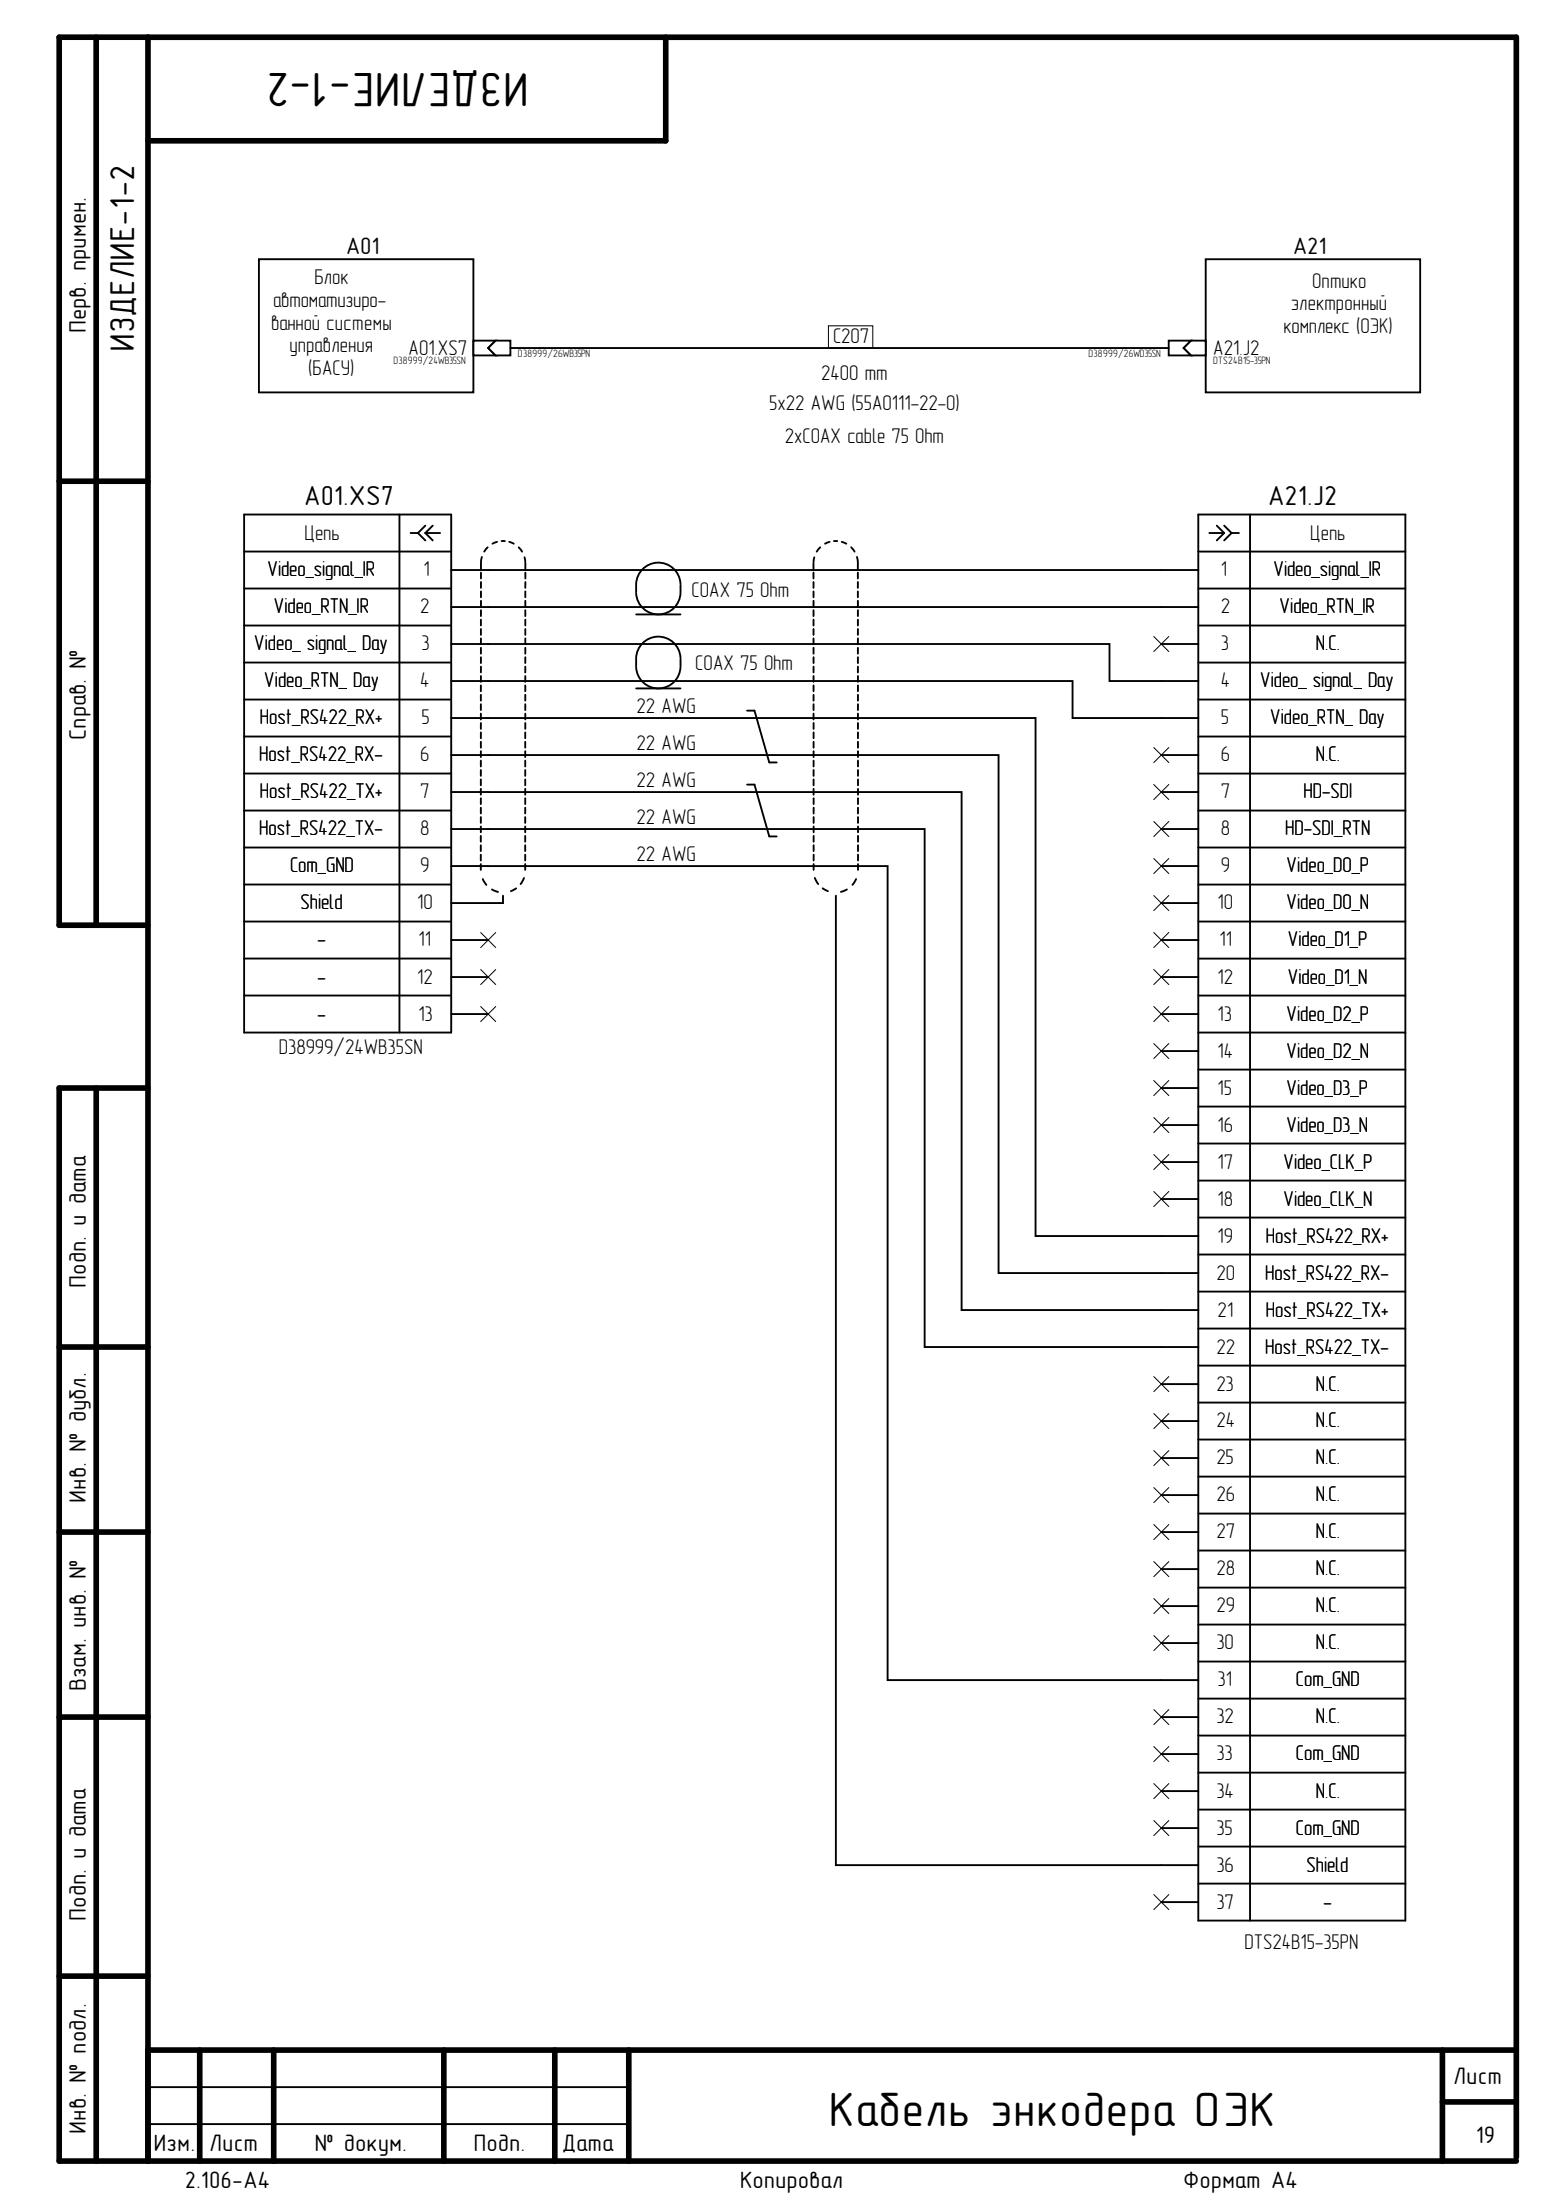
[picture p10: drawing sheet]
<svg xmlns="http://www.w3.org/2000/svg" width="210mm" height="297mm" viewBox="0 0 210 297" stroke-linecap="round" stroke-linejoin="round" font-family="sans-serif">
<g fill="none" stroke="#000" stroke-width=".76">
<path d="M13 5v119.9M20 5v286.8M89.9 5v14h-69.9M8 65h12M20 124.9h-12v-119.9h196.7v286.3M13 146.9v144.9M20 146.9h-12v144.9h196.7M8 181.9h12M8 206.9h12M8 231.8h12M8 266.8h12M20 276.8h184.7"/>
<path d="M27 276.8v15M36.9 276.8v15M59.9 276.8v15M74.9 276.8v15M84.9 276.8v15M194.7 276.8v15M194.7 283.8h10"/>
</g>
<path d="M35 35h28.9v18h-28.9zM162.8 35h28.9v18h-28.9zM20 286.8h64.9M20 281.8h64.9" fill="none" stroke="#000" stroke-width=".25"/>
<path d="M111.8 44h6v3h-6z" fill="none" stroke="#000" stroke-width=".13"/>
<path d="M63.9 46h3l-1 1 1 1h-3z" fill-rule="evenodd" fill="#fff"/>
<path d="M63.9 46h3l-1 1 1 1h-3z" fill="none" stroke="#000" stroke-width=".25"/>
<path d="M66.9 46h2v2h-2l-1-1z" fill-rule="evenodd" fill="#fff"/>
<path d="M66.9 46h2v2h-2l-1-1z" fill="none" stroke="#000" stroke-width=".25"/>
<path d="M160.8 46h2v2h-2l-1-1z" fill-rule="evenodd" fill="#fff"/>
<path d="M160.8 46h2v2h-2l-1-1z" fill="none" stroke="#000" stroke-width=".25"/>
<path d="M157.8 46h3l-1 1 1 1h-3z" fill-rule="evenodd" fill="#fff"/>
<g fill="none" stroke="#000" stroke-width=".25">
<path d="M68.9 47h88.9M157.8 46h3l-1 1 1 1h-3zM33 69.5h27.9v69.9h-27.9zM33 74.5h27.9M33 79.5h27.9M53.9 69.5v69.9M55.4 72h1M56.4 72l1 1M57.4 72l1 1M57.4 72h2M57.4 71l-1 1M58.4 71l-1 1"/>
<path d="M60.9 77h100.9M64.9 76v.8M64.9 77.3v.8M64.9 78.6v.8M64.9 79.9v.7M65 75.2l-.1 .7M65.8 73.9l-.4 .6M67.1 73.2l-.6 .2M67.7 73.1h.5M68.7 73.2l.7 .2M70 73.9l.5 .6M70.8 75.2l.1 .7"/>
<path d="M70.9 79.9v.7M70.9 76v.8M70.9 77.3v.8M70.9 78.6v.8M85.9 79v1M91.9 78.8a3 3 0 0 0-3.1-2.8 3 3 0 0 0-2.9 2.9M91.9 79v1M109.8 76v.8M109.8 77.3v.8M109.8 78.6v.8M109.8 79.9v.7M109.9 75.2l-.1 .7"/>
<path d="M110.7 73.9l-.5 .6M112 73.2l-.6 .2M113 73.1h-.4M113.6 73.2l.6 .2M114.9 73.9l.5 .6M115.7 75.2l.1 .7M115.8 76v.8M115.8 77.3v.8M115.8 78.6v.8M115.8 79.9v.7M161.8 69.5h27.9v189.8h-27.9zM161.8 74.5h27.9"/>
<path d="M161.8 79.5h27.9M163.2 72h2M164.2 71l1 1M165.2 72l-1 1M165.2 71l1 1M166.2 72h1M166.2 72l-1 1M168.7 69.5v189.8M33 84.5h27.9M33 89.5h27.9M33 94.5h27.9M33 99.4h27.9"/>
<path d="M60.9 82h100.9M60.9 87h88.9v5h12M60.9 92h83.9v4.9h17M60.9 96.9h78.9v70h22M64.9 92.5v.8M64.9 93.8v.8M64.9 95.1v.8M64.9 96.4v.7M64.9 97.6v.8M64.9 98.9v.8M64.9 83.7v.8M64.9 84.9v.8"/>
<path d="M64.9 86.2v.8M64.9 87.5v.8M64.9 88.7v.8M64.9 90v.8M64.9 91.3v.8M64.9 81.1v.8M64.9 82.4v.8M70.9 90v.8M70.9 91.3v.8M70.9 92.5v.8M70.9 93.8v.8M70.9 95.1v.8"/>
<path d="M70.9 96.4v.7M70.9 97.6v.8M70.9 98.9v.8M70.9 81.1v.8M70.9 82.4v.8M70.9 83.7v.8M70.9 84.9v.8M70.9 86.2v.8M70.9 87.5v.8M70.9 88.7v.8M85.9 89v1M85.9 83h6"/>
<path d="M85.9 92.9h6M91.9 80.1a3 3 0 0 1-3 2.9 3 3 0 0 1-3-2.9M91.9 88.8a3 3 0 0 0-3.1-2.8 3 3 0 0 0-2.9 2.9M91.9 90.1a3 3 0 0 1-3 2.9 3 3 0 0 1-3-2.9M91.9 89v1M100.8 95.9h1l2 7h1M109.8 81.1v.8M109.8 82.4v.8M109.8 83.7v.8M109.8 84.9v.8M109.8 86.2v.8M109.8 87.5v.8"/>
<path d="M109.8 88.7v.8M109.8 90v.8M109.8 91.3v.8M109.8 92.5v.8M109.8 93.8v.8M109.8 95.1v.8M109.8 96.4v.7M109.8 97.6v.8M109.8 98.9v.8M115.8 81.1v.8M115.8 82.4v.8M115.8 83.7v.8"/>
<path d="M115.8 84.9v.8M115.8 86.2v.8M115.8 87.5v.8M115.8 88.7v.8M115.8 90v.8M115.8 91.3v.8M115.8 92.5v.8M115.8 93.8v.8M115.8 95.1v.8M115.8 96.4v.7M115.8 97.6v.8M115.8 98.9v.8"/>
<path d="M156.8 87h5M161.8 84.5h27.9M161.8 89.5h27.9M161.8 94.5h27.9M161.8 99.4h27.9M33 119.4h27.9M33 104.4h27.9M33 109.4h27.9M33 114.4h27.9M60.9 101.9h73.9v70h27M60.9 106.9h68.9v70h32M60.9 111.9h63.9v70h37"/>
<path d="M60.9 116.9h58.9v109.9h42M64.9 112.9v.7M64.9 114.1v.8M64.9 115.4v.8M64.9 116.7v.8M64.9 102.7v.8M64.9 104v.8M64.9 105.2v.8M64.9 106.5v.8M64.9 107.8v.8M64.9 109v.8M64.9 110.3v.8"/>
<path d="M64.9 111.6v.8M64.9 100.2v.8M64.9 101.4v.8M65.2 118.7l.5 .8M69.7 119.9l-.7 .4M70.7 118.5l-.4 .9M70.9 110.3v.8M70.9 111.6v.8M70.9 112.9v.7M70.9 114.1v.8M70.9 115.4v.8M70.9 116.7v.8"/>
<path d="M70.9 100.2v.8M70.9 101.4v.8M70.9 102.7v.8M70.9 104v.8M70.9 105.2v.8M70.9 106.5v.8M70.9 107.8v.8M70.9 109v.8M100.8 105.9h1l2 7h1M109.8 100.2v.8M109.8 101.4v.8M109.8 102.7v.8"/>
<path d="M109.8 104v.8M109.8 105.2v.8M109.8 106.5v.8M109.8 107.8v.8M109.8 109v.8M109.8 110.3v.8M109.8 111.6v.8M109.8 112.9v.7M109.8 114.1v.8M109.8 115.4v.8M109.8 116.7v.8M110 118.5l.5 .9"/>
<path d="M111 119.9l.8 .4M115.6 118.7l-.5 .8M115.8 100.2v.8M115.8 101.4v.8M115.8 102.7v.8M115.8 104v.8M115.8 105.2v.8M115.8 106.5v.8M115.8 107.8v.8M115.8 109v.8M115.8 110.3v.8M115.8 111.6v.8"/>
<path d="M115.8 112.9v.7M115.8 114.1v.8M115.8 115.4v.8M115.8 116.7v.8M156.8 101.9h5M156.8 106.9h5M156.8 111.9h5M156.8 116.9h5M161.8 119.4h27.9M161.8 104.4h27.9M161.8 109.4h27.9M161.8 114.4h27.9"/>
<path d="M33 124.4h27.9M33 129.4h27.9M33 134.4h27.9M60.9 126.9h5M60.9 131.9h5M60.9 136.9h5M66.4 120.1l.8 .3M67.9 120.9v1h-7M112.8 120.9v130.9h49M114.3 120.1l-.8 .3M156.8 121.9h5M156.8 126.9h5"/>
<path d="M156.8 131.9h5M156.8 136.9h5M161.8 124.4h27.9M161.8 129.4h27.9M161.8 134.4h27.9M161.8 139.4h27.9M156.8 141.9h5M156.8 146.9h5M156.8 151.9h5M156.8 156.9h5M161.8 144.4h27.9M161.8 149.4h27.9"/>
<path d="M161.8 154.4h27.9M161.8 159.4h27.9M156.8 161.9h5M161.8 169.4h27.9M161.8 164.4h27.9M161.8 174.4h27.9M161.8 179.4h27.9M156.8 186.9h5M156.8 191.9h5M156.8 196.9h5M161.8 184.4h27.9M161.8 189.4h27.9"/>
<path d="M161.8 194.4h27.9M161.8 199.4h27.9M156.8 201.9h5M156.8 206.9h5M156.8 211.9h5M156.8 216.9h5M161.8 204.4h27.9M161.8 209.4h27.9M161.8 214.4h27.9M161.8 219.3h27.9M156.8 221.8h5M156.8 231.8h5"/>
<path d="M156.8 236.8h5M161.8 229.3h27.9M161.8 224.3h27.9M161.8 234.3h27.9M161.8 239.3h27.9M156.8 241.8h5M156.8 246.8h5M156.8 256.8h5M161.8 244.3h27.9M161.8 249.3h27.9M161.8 254.3h27.9"/>
</g>
<g fill="none" stroke="#000" stroke-width=".13">
<path d="M155.7 85.9l2.1 2.1M157.8 85.9l-2.1 2.1M155.7 100.9l2.1 2.1M155.7 105.9l2.1 2.1M155.7 110.9l2.1 2M155.7 115.9l2.1 2M157.8 100.9l-2.1 2.1M157.8 105.9l-2.1 2.1M157.8 110.9l-2.1 2M157.8 115.9l-2.1 2M64.9 125.9l2 2M64.9 130.9l2 2"/>
<path d="M64.9 135.9l2 2M66.9 125.9l-2 2M66.9 130.9l-2 2M66.9 135.9l-2 2M155.7 120.9l2.1 2M155.7 125.9l2.1 2M155.7 130.9l2.1 2M155.7 135.9l2.1 2M157.8 120.9l-2.1 2M157.8 125.9l-2.1 2M157.8 130.9l-2.1 2M157.8 135.9l-2.1 2"/>
<path d="M155.7 140.9l2.1 2M155.7 145.9l2.1 2M155.7 150.9l2.1 2M155.7 155.9l2.1 2M157.8 140.9l-2.1 2M157.8 145.9l-2.1 2M157.8 150.9l-2.1 2M157.8 155.9l-2.1 2M155.7 160.9l2.1 2M157.8 160.9l-2.1 2M155.7 185.9l2.1 2M155.7 190.9l2.1 2"/>
<path d="M155.7 195.9l2.1 2M157.8 185.9l-2.1 2M157.8 190.9l-2.1 2M157.8 195.9l-2.1 2M155.7 200.8l2.1 2.1M155.7 205.8l2.1 2.1M155.7 210.8l2.1 2.1M155.7 215.8l2.1 2.1M157.8 200.8l-2.1 2.1M157.8 205.8l-2.1 2.1M157.8 210.8l-2.1 2.1M157.8 215.8l-2.1 2.1"/>
<path d="M155.7 220.8l2.1 2.1M155.7 230.8l2.1 2.1M155.7 235.8l2.1 2M157.8 220.8l-2.1 2.1M157.8 230.8l-2.1 2.1M157.8 235.8l-2.1 2M155.7 240.8l2.1 2M155.7 245.8l2.1 2M155.7 255.8l2.1 2M157.8 240.8l-2.1 2M157.8 245.8l-2.1 2M157.8 255.8l-2.1 2"/>
</g>
<g font-size="6.5">
<text x="71.4" y="9.8" transform="rotate(-180 71.4 9.8)">ИЗДЕЛИЕ-1-2</text>
<text x="111.9" y="287">Кабель энкодера ОЭК</text>
</g>
<text font-size="4.7" x="18.1" y="47.5" transform="rotate(-90 18.1 47.5)">ИЗДЕЛИЕ-1-2</text>
<g font-size="3.7">
<text x="41" y="68.2">A01.XS7</text>
<text x="171.1" y="68.2">A21.J2</text>
</g>
<g font-size="3.2">
<text x="46.7" y="34.3">A01</text>
<text x="174.5" y="34.3">A21</text>
<text x="11.6" y="45" transform="rotate(-90 11.6 45)">Перв. примен.</text>
<text x="11.6" y="99.9" transform="rotate(-90 11.6 99.9)">Справ. №</text>
<text x="11.6" y="173.9" transform="rotate(-90 11.6 173.9)">Подп. и дата</text>
<text x="11.6" y="202.9" transform="rotate(-90 11.6 202.9)">Инв. № дубл.</text>
<text x="11.6" y="228.4" transform="rotate(-90 11.6 228.4)">Взам. инв. №</text>
<text x="11.6" y="259.3" transform="rotate(-90 11.6 259.3)">Подп. и дата</text>
<text x="196.2" y="281.4">Лист</text>
<text x="11.6" y="288.1" transform="rotate(-90 11.6 288.1)">Инв. № подл.</text>
<text x="20.7" y="290.4">Изм.</text>
<text x="28.2" y="290.4">Лист</text>
<text x="42.4" y="290.4">№ докум.</text>
<text x="63.9" y="290.4">Подп.</text>
<text x="75.8" y="290.4">Дата</text>
<text x="199.2" y="289.4">19</text>
<text x="24.9" y="295.4">2.106-A4</text>
<text x="99.9" y="295.4">Копировал</text>
<text x="159.7" y="295.4">Формат А4</text>
</g>
<g font-size="2.9">
<text x="36.9" y="41.5">автоматизиро-</text>
<text x="42.4" y="38.4">Блок</text>
<text x="174.3" y="41.9">электронный</text>
<text x="177.1" y="38.8">Оптико</text>
<text x="36.6" y="44.5">ванной системы</text>
<text x="39.1" y="47.5">управления</text>
<text x="55.1" y="47.9">A01.XS7</text>
<text x="112.4" y="46.4">С207</text>
<text x="163.8" y="47.9">A21.J2</text>
<text x="173.2" y="44.9">комплекс (ОЭК)</text>
<text x="41.6" y="50.6">(БАСУ)</text>
<text x="110.8" y="51.4">2400 mm</text>
<text x="103.8" y="55.3">5x22 AWG (55A0111-22-0)</text>
<text x="105.9" y="59.8">2xCOAX cable 75 Ohm</text>
<text x="36.1" y="77.8">Video_signal_IR</text>
<text x="41.1" y="72.8">Цепь</text>
<text x="57.2" y="77.8">1</text>
<text x="164.8" y="77.8">1</text>
<text x="171.9" y="77.8">Video_signal_IR</text>
<text x="176.9" y="72.8">Цепь</text>
<text x="36.9" y="82.8">Video_RTN_IR</text>
<text x="56.7" y="82.8">2</text>
<text x="93.3" y="80.6">COAX 75 Ohm</text>
<text x="164.8" y="82.8">2</text>
<text x="172.7" y="82.8">Video_RTN_IR</text>
<text x="34.3" y="87.8">Video_ signal_ Day</text>
<text x="56.9" y="87.8">3</text>
<text x="164.8" y="87.8">3</text>
<text x="177.6" y="87.8">N.C.</text>
<text x="35.7" y="92.8">Video_RTN_ Day</text>
<text x="56.7" y="92.8">4</text>
<text x="93.8" y="90.5">COAX 75 Ohm</text>
<text x="164.8" y="92.8">4</text>
<text x="170.1" y="92.8">Video_ signal_ Day</text>
<text x="35.1" y="97.8">Host_RS422_RX+</text>
<text x="56.9" y="97.8">5</text>
<text x="85.9" y="96.3">22 AWG</text>
<text x="85.9" y="101.3">22 AWG</text>
<text x="164.8" y="97.8">5</text>
<text x="171.5" y="97.8">Video_RTN_ Day</text>
<text x="35" y="102.8">Host_RS422_RX-</text>
<text x="35.1" y="107.8">Host_RS422_TX+</text>
<text x="56.7" y="102.8">6</text>
<text x="56.7" y="107.8">7</text>
<text x="85.9" y="106.3">22 AWG</text>
<text x="164.8" y="102.8">6</text>
<text x="164.8" y="107.8">7</text>
<text x="175.9" y="107.8">HD-SDI</text>
<text x="177.6" y="102.8">N.C.</text>
<text x="35" y="112.8">Host_RS422_TX-</text>
<text x="56.7" y="112.8">8</text>
<text x="85.9" y="111.3">22 AWG</text>
<text x="164.8" y="112.8">8</text>
<text x="173.5" y="112.8">HD-SDI_RTN</text>
<text x="39.1" y="117.8">Com_GND</text>
<text x="56.7" y="117.8">9</text>
<text x="85.9" y="116.2">22 AWG</text>
<text x="164.8" y="117.8">9</text>
<text x="173.7" y="117.8">Video_D0_P</text>
<text x="40.6" y="122.8">Shield</text>
<text x="56.3" y="122.8">10</text>
<text x="164.4" y="122.8">10</text>
<text x="173.7" y="122.8">Video_D0_N</text>
<text x="42.9" y="127.8">-</text>
<text x="56.5" y="127.8">11</text>
<text x="164.6" y="127.8">11</text>
<text x="173.8" y="127.8">Video_D1_P</text>
<text x="42.9" y="132.8">-</text>
<text x="42.9" y="137.8">-</text>
<text x="56.3" y="132.8">12</text>
<text x="56.5" y="137.8">13</text>
<text x="164.4" y="132.8">12</text>
<text x="164.4" y="137.8">13</text>
<text x="173.7" y="137.8">Video_D2_P</text>
<text x="173.8" y="132.8">Video_D1_N</text>
<text x="37.6" y="142.3">D38999/24WB35SN</text>
<text x="164.4" y="142.8">14</text>
<text x="173.7" y="142.8">Video_D2_N</text>
<text x="164.4" y="147.8">15</text>
<text x="173.7" y="147.8">Video_D3_P</text>
<text x="164.4" y="152.8">16</text>
<text x="173.7" y="152.8">Video_D3_N</text>
<text x="164.4" y="157.8">17</text>
<text x="173.2" y="157.8">Video_CLK_P</text>
<text x="164.4" y="162.8">18</text>
<text x="164.4" y="167.8">19</text>
<text x="170.9" y="167.8">Host_RS422_RX+</text>
<text x="173.2" y="162.8">Video_CLK_N</text>
<text x="164.2" y="172.8">20</text>
<text x="170.8" y="172.8">Host_RS422_RX-</text>
<text x="164.4" y="177.8">21</text>
<text x="170.9" y="177.8">Host_RS422_TX+</text>
<text x="164.2" y="182.8">22</text>
<text x="170.8" y="182.8">Host_RS422_TX-</text>
<text x="164.2" y="187.7">23</text>
<text x="177.6" y="187.7">N.C.</text>
<text x="164.2" y="192.7">24</text>
<text x="164.2" y="197.7">25</text>
<text x="177.6" y="192.7">N.C.</text>
<text x="177.6" y="197.7">N.C.</text>
<text x="164.2" y="202.7">26</text>
<text x="177.6" y="202.7">N.C.</text>
<text x="164.2" y="207.7">27</text>
<text x="177.6" y="207.7">N.C.</text>
<text x="164.2" y="212.7">28</text>
<text x="177.6" y="212.7">N.C.</text>
<text x="164.2" y="217.7">29</text>
<text x="177.6" y="217.7">N.C.</text>
<text x="164.2" y="222.7">30</text>
<text x="164.4" y="227.7">31</text>
<text x="174.9" y="227.7">Com_GND</text>
<text x="177.6" y="222.7">N.C.</text>
<text x="164.2" y="232.7">32</text>
<text x="177.6" y="232.7">N.C.</text>
<text x="164.2" y="237.7">33</text>
<text x="174.9" y="237.7">Com_GND</text>
<text x="164.2" y="242.7">34</text>
<text x="177.6" y="242.7">N.C.</text>
<text x="164.2" y="247.7">35</text>
<text x="174.9" y="247.7">Com_GND</text>
<text x="164.2" y="252.7">36</text>
<text x="164.2" y="257.7">37</text>
<text x="176.4" y="252.7">Shield</text>
<text x="178.7" y="257.7">-</text>
<text x="168" y="263.2">DTS24B15-35PN</text>
</g>
<g font-size="1.4">
<text x="53.1" y="49.2">D38999/24WB35SN</text>
<text x="69.9" y="48.1">D38999/26WB35PN</text>
<text x="146.9" y="48.1">D38999/26WD35SN</text>
<text x="163.8" y="49.2">DTS24B15-35PN</text>
</g>
</svg>
